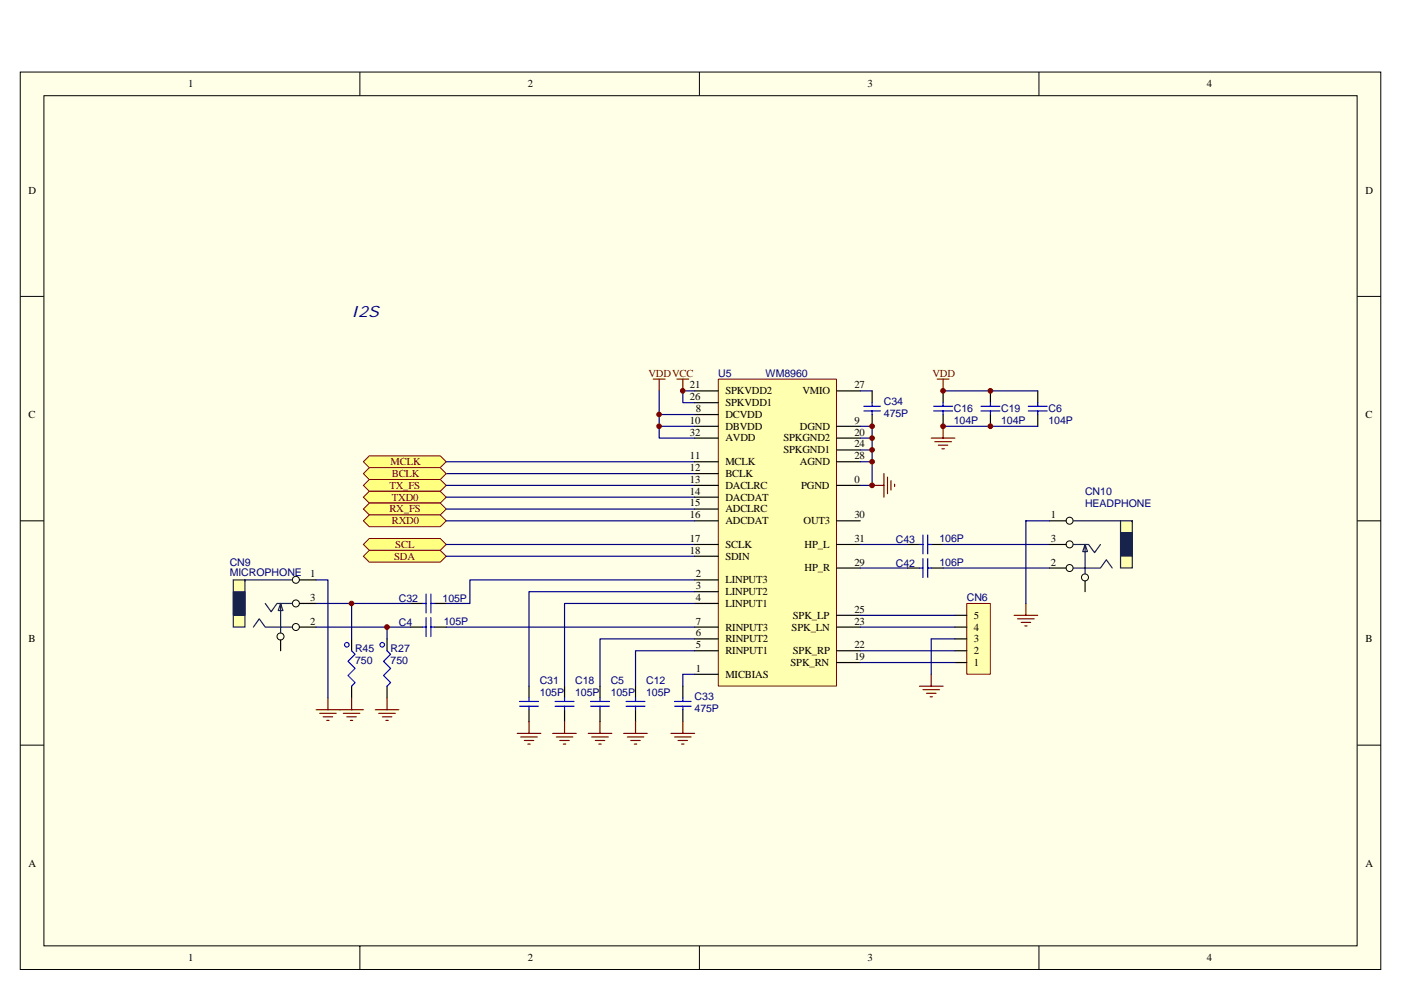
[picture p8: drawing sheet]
<svg xmlns="http://www.w3.org/2000/svg" width="297mm" height="210mm" viewBox="0 0 297 210" stroke-linecap="round" stroke-linejoin="round" font-family="sans-serif">
<path d="M4.3 15.3h288.5v190.3h-288.5z" fill="#ffffe8"/>
<g fill="none" stroke="#000" stroke-width=".21">
<path d="M4.3 15.3h288.5v190.3h-288.5zM76.3 15.3v5M148.3 15.3v5M220.3 15.3v5M9.3 20.3h278.4v180.3h-278.4zM4.3 62.9h5M287.8 62.9h5M4.3 110.5h5M287.8 110.5h5M4.3 158.1h5M287.8 158.1h5M76.3 200.6v5.1"/>
<path d="M148.3 200.6v5.1M220.3 200.6v5.1"/>
</g>
<g fill="#ffff80" stroke="#800000" stroke-width=".21">
<path d="M78.3 114.2h15l1.3 1.3-1.3 1.2h-15l-1.3-1.2z" fill-rule="evenodd"/>
<path d="M78.3 116.7h15l1.3 1.3-1.3 1.2h-15l-1.3-1.2z" fill-rule="evenodd"/>
<path d="M78.3 101.7h15l1.3 1.3-1.3 1.2h-15l-1.3-1.2z" fill-rule="evenodd"/>
<path d="M78.3 104.2h15l1.3 1.3-1.3 1.2h-15l-1.3-1.2z" fill-rule="evenodd"/>
</g>
<path d="M94.6 100.5h52.7" fill="none" stroke="#000080" stroke-width=".25"/>
<path d="M78.3 96.7h15l1.3 1.2-1.3 1.3h-15l-1.3-1.3z" fill-rule="evenodd" fill="#ffff80" stroke="#800000" stroke-width=".21"/>
<path d="M94.6 103h52.7" fill="none" stroke="#000080" stroke-width=".25"/>
<path d="M78.3 99.2h15l1.3 1.3-1.3 1.2h-15l-1.3-1.2z" fill-rule="evenodd" fill="#ffff80" stroke="#800000" stroke-width=".21"/>
<path d="M94.6 97.9h52.7M94.6 105.5h52.7M94.6 118h52.7M94.6 115.5h52.7" fill="none" stroke="#000080" stroke-width=".25"/>
<path d="M87.1 133h2.5M92.1 133h2.5" fill="none" stroke="#000" stroke-width=".25"/>
<path d="M89.6 133h.7M90.3 131v4M91.4 131v4M91.4 133h.7" fill="none" stroke="#00f" stroke-width=".25"/>
<path d="M197.4 92.9h5.1M198.2 93.7h3.5M198.7 80.4h2.5M198.9 94.4h2.1M199.7 95.2h.5M200 80.4v2.5M200 90.4v2.5" fill="none" stroke="#800000" stroke-width=".25"/>
<path d="M78.3 106.7h15l1.3 1.3-1.3 1.2h-15l-1.3-1.2z" fill-rule="evenodd" fill="#ffff80" stroke="#800000" stroke-width=".21"/>
<path d="M200 82.9v2.5M200 87.9v2.5M210 82.9v2.5M210 87.9v2.5M220 82.9v2.5M220 87.9v2.5M192.4 115.5h2.5M197.4 115.5h2.6M87.1 128h2.5M92.1 128h2.5M192.4 120.5h2.5M197.4 120.5h2.6" fill="none" stroke="#000" stroke-width=".25"/>
<g fill="none" stroke="#00f" stroke-width=".25">
<path d="M197.9 87.2h4.1M197.9 86.2h4.1M200 85.4v.8M200 87.2v.7M208 87.2h4M208 86.2h4M210 85.4v.8M210 87.2v.7M218 87.2h4M218 86.2h4M220 85.4v.8M220 87.2v.7"/>
<path d="M194.9 115.5h.8M195.7 113.5v4M195.7 118.5v4M196.7 113.5v4M196.7 118.5v4M196.7 115.5h.7M89.6 128h.7M90.3 126v4M91.4 126v4M91.4 128h.7M194.9 120.5h.8M196.7 120.5h.7"/>
</g>
<path d="M184.9 103h2.5M187.4 100.5v5M188.2 101.2v3.5M188.9 102v1.9M189.7 102.7v.5M67 150.5h5M67.8 151.3h3.5M68.5 152h2M69.3 152.8h.5M69.5 148v2.5" fill="none" stroke="#800000" stroke-width=".25"/>
<path d="M184.9 90.4v12.6M200 82.9h20M200 90.4h20M67 128h20.1" fill="none" stroke="#000080" stroke-width=".25"/>
<path d="M152.3 80.4h25.1v65.1h-25.1z" fill="#ffffb0"/>
<path d="M152.3 80.4h25.1v65.1h-25.1z" fill="none" stroke="#800000" stroke-width=".21"/>
<g fill="none" stroke="#000" stroke-width=".25">
<path d="M147.3 87.9h5M147.3 90.4h5M147.3 97.9h5M147.3 92.9h5M147.3 82.9h5M147.3 85.4h5M177.4 90.4h5M177.4 97.9h5M177.4 92.9h5M177.4 82.9h5M177.4 95.4h5M147.3 100.5h5"/>
<path d="M147.3 103h5M147.3 105.5h5M147.3 108h5M147.3 110.5h5M147.3 115.5h5M147.3 118h5M177.4 103h5M177.4 110.5h5M177.4 115.5h5M147.3 123h5M147.3 125.5h5M147.3 128h5"/>
<path d="M147.3 138h5M147.3 135.5h5M147.3 133h5M177.4 138h5M177.4 133h5M177.4 130.5h5M177.4 120.5h5M147.3 143h5M177.4 140.5h5"/>
</g>
<path d="M139.8 82.9v10h7.5M139.8 90.4h7.5M139.8 87.9h7.5M147.3 82.9h-2.5v2.5h2.5M182.4 90.4h2.5M182.4 92.9h2.5M182.4 95.4h2.5M182.4 97.9h2.5M182.4 103h2.5" fill="none" stroke="#000080" stroke-width=".25"/>
<path d="M138.5 80.4h2.5M139.8 80.4v2.5M143.5 80.4h2.5M144.8 80.4v2.5" fill="none" stroke="#800000" stroke-width=".25"/>
<path d="M78.3 109.2h15l1.3 1.3-1.3 1.2h-15l-1.3-1.2z" fill-rule="evenodd" fill="#ffff80" stroke="#800000" stroke-width=".21"/>
<path d="M94.6 108h52.7M94.6 110.5h52.7M144.8 143v2.5" fill="none" stroke="#000080" stroke-width=".25"/>
<path d="M184.9 82.9v2.5M184.9 87.9v2.5M144.8 145.5v2.5M144.8 150.5v2.6" fill="none" stroke="#000" stroke-width=".25"/>
<path d="M183.2 87.2h3.5M183.2 86.2h3.5M184.9 85.4v.8M184.9 87.2v.7M143 149.8h3.5M143 148.8h3.5M144.8 148v.8M144.8 149.8v.7" fill="none" stroke="#00f" stroke-width=".25"/>
<path d="M142.3 155.6h5M143 156.3h3.5M143.8 157.1h2M144.5 157.8h.5M144.8 153.1v2.5" fill="none" stroke="#800000" stroke-width=".25"/>
<path d="M49.5 123v10h2.4v-10z" fill-rule="evenodd" fill="#ffffb0" stroke="#18234c" stroke-width=".25"/>
<g fill="none" stroke="#000" stroke-width=".21">
<circle cx="59.5" cy="135" r=".74"/>
<circle cx="62.7" cy="128" r=".74"/>
<circle cx="62.7" cy="123" r=".74"/>
<circle cx="62.7" cy="133" r=".74"/>
</g>
<path d="M59.5 135.8v2.2M63.5 128h3.5M63.5 133h3.5M63.5 123h3.5" fill="none" stroke="#000" stroke-width=".25"/>
<path d="M52 123h10" fill="none" stroke="#18234c" stroke-width=".25"/>
<path d="M49.5 125.5h2.4v5h-2.4z" fill="#18234c"/>
<path d="M49.5 125.5h2.4v5h-2.4z" fill="none" stroke="#18234c" stroke-width=".21"/>
<path d="M53.7 133l1.3-1.7 1.2 1.7h5.8M56.2 128l1.3 1.8 1.2-1.8h3.3M59.5 128l-.5 1.5h1l-.5-1.5v6.3" fill="none" stroke="#18234c" stroke-width=".25"/>
<g fill="none" stroke="#000080" stroke-width=".25">
<path d="M182.4 82.9h2.5M182.4 115.5h10M200 115.5h22.5M67 133h20.1M74.5 128v7.5M82.1 133v2.5M94.6 133h52.7M147.3 138h-12.6v7.5M147.3 135.5h-20.1v10M147.3 128h-27.6v17.5M147.3 125.5h-35.1v20M147.3 123h-47.7v5h-5"/>
<path d="M182.4 120.5h10M197.4 135.5h5.1M200 120.5h22.5M144.8 143h2.5"/>
</g>
<path d="M74.5 135.5v2.5M82.1 135.5v2.5M74.5 145.5v2.5M82.1 145.5v2.5M112.2 145.5v2.5M112.2 150.5v2.6M119.7 145.5v2.5M119.7 150.5v2.6M127.2 145.5v2.5M127.2 150.5v2.6M134.7 145.5v2.5M134.7 150.5v2.6" fill="none" stroke="#000" stroke-width=".25"/>
<g fill="none" stroke="#00f" stroke-width=".25">
<path d="M74.5 138l.8 .8-1.5 1.5 1.5 1.5-1.5 1.5 1.5 1.5-.8 .7M82.1 138l.7 .8-1.5 1.5 1.5 1.5-1.5 1.5 1.5 1.5-.7 .7M110.1 149.8h4.1M110.1 148.8h4.1M112.2 148v.8M112.2 149.8v.7M117.7 149.8h4M117.7 148.8h4M119.7 148v.8M119.7 149.8v.7M125.2 149.8h4M125.2 148.8h4"/>
<path d="M127.2 148v.8M127.2 149.8v.7M132.7 149.8h4.1M132.7 148.8h4.1M134.7 148v.8M134.7 149.8v.7"/>
<circle cx="73.5" cy="136.8" r=".49"/>
<circle cx="81" cy="136.8" r=".49"/>
</g>
<g fill="none" stroke="#800000" stroke-width=".25">
<path d="M72 150.5h5M72.8 151.3h3.5M73.5 152h2M74.3 152.8h.5M74.5 148v2.5M79.6 150.5h5M80.3 151.3h3.5M81.1 152h2M81.8 152.8h.5M82.1 148v2.5M109.7 155.6h5M110.4 156.3h3.5"/>
<path d="M111.2 157.1h2M111.9 157.8h.5M112.2 153.1v2.5M117.2 155.6h5M117.9 156.3h3.6M118.7 157.1h2M119.4 157.8h.5M119.7 153.1v2.5M124.7 155.6h5M125.5 156.3h3.5M126.2 157.1h2M127 157.8h.5"/>
<path d="M127.2 153.1v2.5M132.2 155.6h5M133 156.3h3.5M133.7 157.1h2M134.5 157.8h.5M134.7 153.1v2.5M194.9 145.5h5.1M195.7 146.3h3.5M196.4 147h2.1M197.2 147.8h.5M197.4 143v2.5"/>
</g>
<path d="M205 128h5v15h-5z" fill="#ffffb0"/>
<path d="M205 128h5v15h-5z" fill="none" stroke="#800000" stroke-width=".21"/>
<path d="M202.5 138h2.5M202.5 135.5h2.5M202.5 133h2.5M202.5 130.5h2.5M202.5 140.5h2.5" fill="none" stroke="#000" stroke-width=".25"/>
<path d="M182.4 138h20.1M182.4 133h20.1M182.4 130.5h20.1M182.4 140.5h20.1" fill="none" stroke="#000080" stroke-width=".25"/>
<path d="M237.6 110.5v10h2.5v-10z" fill-rule="evenodd" fill="#ffffb0" stroke="#18234c" stroke-width=".25"/>
<g fill="none" stroke="#000" stroke-width=".21">
<circle cx="226.8" cy="110.4" r=".74"/>
<circle cx="226.8" cy="115.5" r=".74"/>
<circle cx="226.8" cy="120.5" r=".74"/>
<circle cx="230" cy="122.5" r=".74"/>
</g>
<path d="M222.5 115.5h3.5M222.5 110.5h3.5M222.5 120.5h3.5M230.1 123.2v2.3" fill="none" stroke="#000" stroke-width=".25"/>
<path d="M227.5 110.5h10.1" fill="none" stroke="#18234c" stroke-width=".25"/>
<path d="M237.6 113h2.5v5h-2.5z" fill="#18234c"/>
<path d="M237.6 113h2.5v5h-2.5z" fill="none" stroke="#18234c" stroke-width=".21"/>
<path d="M227.5 115.5h3.3l1.3 1.7 1.2-1.7M230.1 115.5l.5 1.5h-1.1l.6-1.5v6.2M227.5 120.5h5.8l1.3-1.8 1.2 1.8" fill="none" stroke="#18234c" stroke-width=".25"/>
<path d="M222.5 110.5h-5v17.5M67 123h2.5v25M197.4 135.5v7.5" fill="none" stroke="#000080" stroke-width=".25"/>
<path d="M215 130.5h5M215.7 131.3h3.6M216.5 132h2M217.3 132.8h.5M217.5 128v2.5" fill="none" stroke="#800000" stroke-width=".25"/>
<g fill="#800000" stroke="#800000" stroke-width=".21">
<circle cx="199.9" cy="82.9" r=".5"/>
<circle cx="199.9" cy="90.4" r=".5"/>
<circle cx="210" cy="82.9" r=".5"/>
<circle cx="210" cy="90.4" r=".5"/>
<circle cx="184.9" cy="102.9" r=".5"/>
<circle cx="184.9" cy="90.4" r=".5"/>
<circle cx="184.9" cy="92.9" r=".49"/>
<circle cx="184.9" cy="95.4" r=".49"/>
<circle cx="184.9" cy="97.9" r=".49"/>
<circle cx="144.7" cy="82.9" r=".49"/>
<circle cx="139.7" cy="90.4" r=".49"/>
<circle cx="139.7" cy="87.9" r=".49"/>
<circle cx="74.5" cy="128" r=".49"/>
<circle cx="82" cy="133" r=".5"/>
</g>
<text font-size="3.3" fill="#000080" x="74.5" y="67.2">I2S</text>
<g font-size="2.3">
<text x="39.9" y="18.5">1</text>
<text x="111.9" y="18.5">2</text>
<text x="183.9" y="18.5">3</text>
<text x="255.9" y="18.5">4</text>
<text x="6.1" y="41">D</text>
<text x="289.5" y="41">D</text>
<text x="146.3" y="82.4">21</text>
<text x="153.8" y="83.6">SPKVDD2</text>
<text x="170.1" y="83.6">VMIO</text>
<text x="181.1" y="82.4">27</text>
<text x="6.1" y="88.6">C</text>
<text x="146.3" y="89.9">10</text>
<text x="146.3" y="84.9">26</text>
<text x="147.5" y="87.4">8</text>
<text x="153.8" y="88.6">DCVDD</text>
<text x="153.8" y="86.1">SPKVDD1</text>
<text x="181.1" y="89.9">9</text>
<text x="289.5" y="88.6">C</text>
<text x="146.3" y="92.4">32</text>
<text x="153.8" y="91.1">DBVDD</text>
<text x="153.8" y="93.6">AVDD</text>
<text x="166.1" y="93.6">SPKGND2</text>
<text x="169.6" y="91.1">DGND</text>
<text x="181.1" y="92.4">20</text>
<text x="181.1" y="94.9">24</text>
<text x="146.3" y="97.4">11</text>
<text x="146.3" y="99.9">12</text>
<text x="153.8" y="98.7">MCLK</text>
<text x="153.8" y="101.2">BCLK</text>
<text x="166.1" y="96.2">SPKGND1</text>
<text x="169.6" y="98.7">AGND</text>
<text x="181.1" y="97.4">28</text>
<text x="146.3" y="102.4">13</text>
<text x="146.3" y="104.9">14</text>
<text x="146.3" y="107.4">15</text>
<text x="153.8" y="103.7">DACLRC</text>
<text x="153.8" y="106.2">DACDAT</text>
<text x="169.9" y="103.7">PGND</text>
<text x="181.1" y="102.4">0</text>
<text x="146.3" y="109.9">16</text>
<text x="153.8" y="108.7">ADCLRC</text>
<text x="153.8" y="111.2">ADCDAT</text>
<text x="170.4" y="111.2">OUT3</text>
<text x="181.1" y="109.9">30</text>
<text x="222.8" y="109.9">1</text>
<text x="146.3" y="114.9">17</text>
<text x="146.3" y="117.5">18</text>
<text x="153.8" y="116.2">SCLK</text>
<text x="153.8" y="118.7">SDIN</text>
<text x="170.6" y="116.2">HP_L</text>
<text x="181.1" y="120">29</text>
<text x="181.1" y="114.9">31</text>
<text x="222.8" y="114.9">3</text>
<text x="222.8" y="120">2</text>
<text x="65.8" y="122.4">1</text>
<text x="147.5" y="122.4">2</text>
<text x="147.5" y="125">3</text>
<text x="153.8" y="123.7">LINPUT3</text>
<text x="170.6" y="121.2">HP_R</text>
<text x="65.8" y="127.5">3</text>
<text x="147.5" y="127.5">4</text>
<text x="153.8" y="126.2">LINPUT2</text>
<text x="153.8" y="128.7">LINPUT1</text>
<text x="168.1" y="131.2">SPK_LP</text>
<text x="181.1" y="130">25</text>
<text x="206.5" y="131.2">5</text>
<text x="6.1" y="136.2">B</text>
<text x="65.8" y="132.5">2</text>
<text x="147.5" y="137.5">5</text>
<text x="147.5" y="135">6</text>
<text x="147.5" y="132.5">7</text>
<text x="153.8" y="136.2">RINPUT2</text>
<text x="153.8" y="133.7">RINPUT3</text>
<text x="167.8" y="133.7">SPK_LN</text>
<text x="181.1" y="137.5">22</text>
<text x="181.1" y="132.5">23</text>
<text x="206.5" y="136.2">3</text>
<text x="206.5" y="133.7">4</text>
<text x="289.5" y="136.2">B</text>
<text x="147.5" y="142.5">1</text>
<text x="153.8" y="143.7">MICBIAS</text>
<text x="153.8" y="138.7">RINPUT1</text>
<text x="167.6" y="141.2">SPK_RN</text>
<text x="168.1" y="138.7">SPK_RP</text>
<text x="181.1" y="140">19</text>
<text x="206.5" y="141.2">1</text>
<text x="206.5" y="138.7">2</text>
<text x="6.1" y="183.8">A</text>
<text x="289.5" y="183.8">A</text>
<text x="39.9" y="203.9">1</text>
<text x="111.9" y="203.9">2</text>
<text x="183.9" y="203.9">3</text>
<text x="255.9" y="203.9">4</text>
</g>
<g font-size="2.3" fill="#800000">
<text x="137.5" y="79.9">VDDVCC</text>
<text x="197.7" y="79.9">VDD</text>
<text x="82.8" y="98.7">MCLK</text>
<text x="83.1" y="101.2">BCLK</text>
<text x="82.6" y="103.7">TX_FS</text>
<text x="83.1" y="106.2">TXD0</text>
<text x="82.6" y="108.7">RX_FS</text>
<text x="83.1" y="111.2">RXD0</text>
<text x="83.6" y="118.7">SDA</text>
<text x="83.8" y="116.2">SCL</text>
</g>
<g font-size="2.2" fill="#000080">
<text x="152.3" y="79.9">U5</text>
<text x="162.3" y="79.9">WM8960</text>
<text x="187.4" y="85.9">C34</text>
<text x="187.4" y="88.4">475P</text>
<text x="202.2" y="87.4">C16</text>
<text x="202.2" y="89.9">104P</text>
<text x="212.3" y="87.4">C19</text>
<text x="212.3" y="89.9">104P</text>
<text x="222.3" y="87.4">C6</text>
<text x="222.3" y="89.9">104P</text>
<text x="230.1" y="104.9">CN10</text>
<text x="230.1" y="107.4">HEADPHONE</text>
<text x="48.7" y="120">CN9</text>
<text x="189.9" y="115.2">C43</text>
<text x="199.2" y="120">106P</text>
<text x="199.2" y="115">106P</text>
<text x="48.7" y="122.2">MICROPHONE</text>
<text x="189.9" y="120.2">C42</text>
<text x="84.6" y="127.7">C32</text>
<text x="93.8" y="127.7">105P</text>
<text x="205" y="127.5">CN6</text>
<text x="84.6" y="132.7">C4</text>
<text x="94.1" y="132.5">105P</text>
<text x="75.3" y="138.3">R45</text>
<text x="75.3" y="140.8">750</text>
<text x="82.8" y="138.3">R27</text>
<text x="82.8" y="140.8">750</text>
<text x="114.4" y="145">C31</text>
<text x="114.4" y="147.5">105P</text>
<text x="121.9" y="145">C18</text>
<text x="121.9" y="147.5">105P</text>
<text x="129.5" y="145">C5</text>
<text x="129.5" y="147.5">105P</text>
<text x="137" y="145">C12</text>
<text x="137" y="147.5">105P</text>
<text x="147.3" y="148.5">C33</text>
<text x="147.3" y="151">475P</text>
</g>
</svg>
